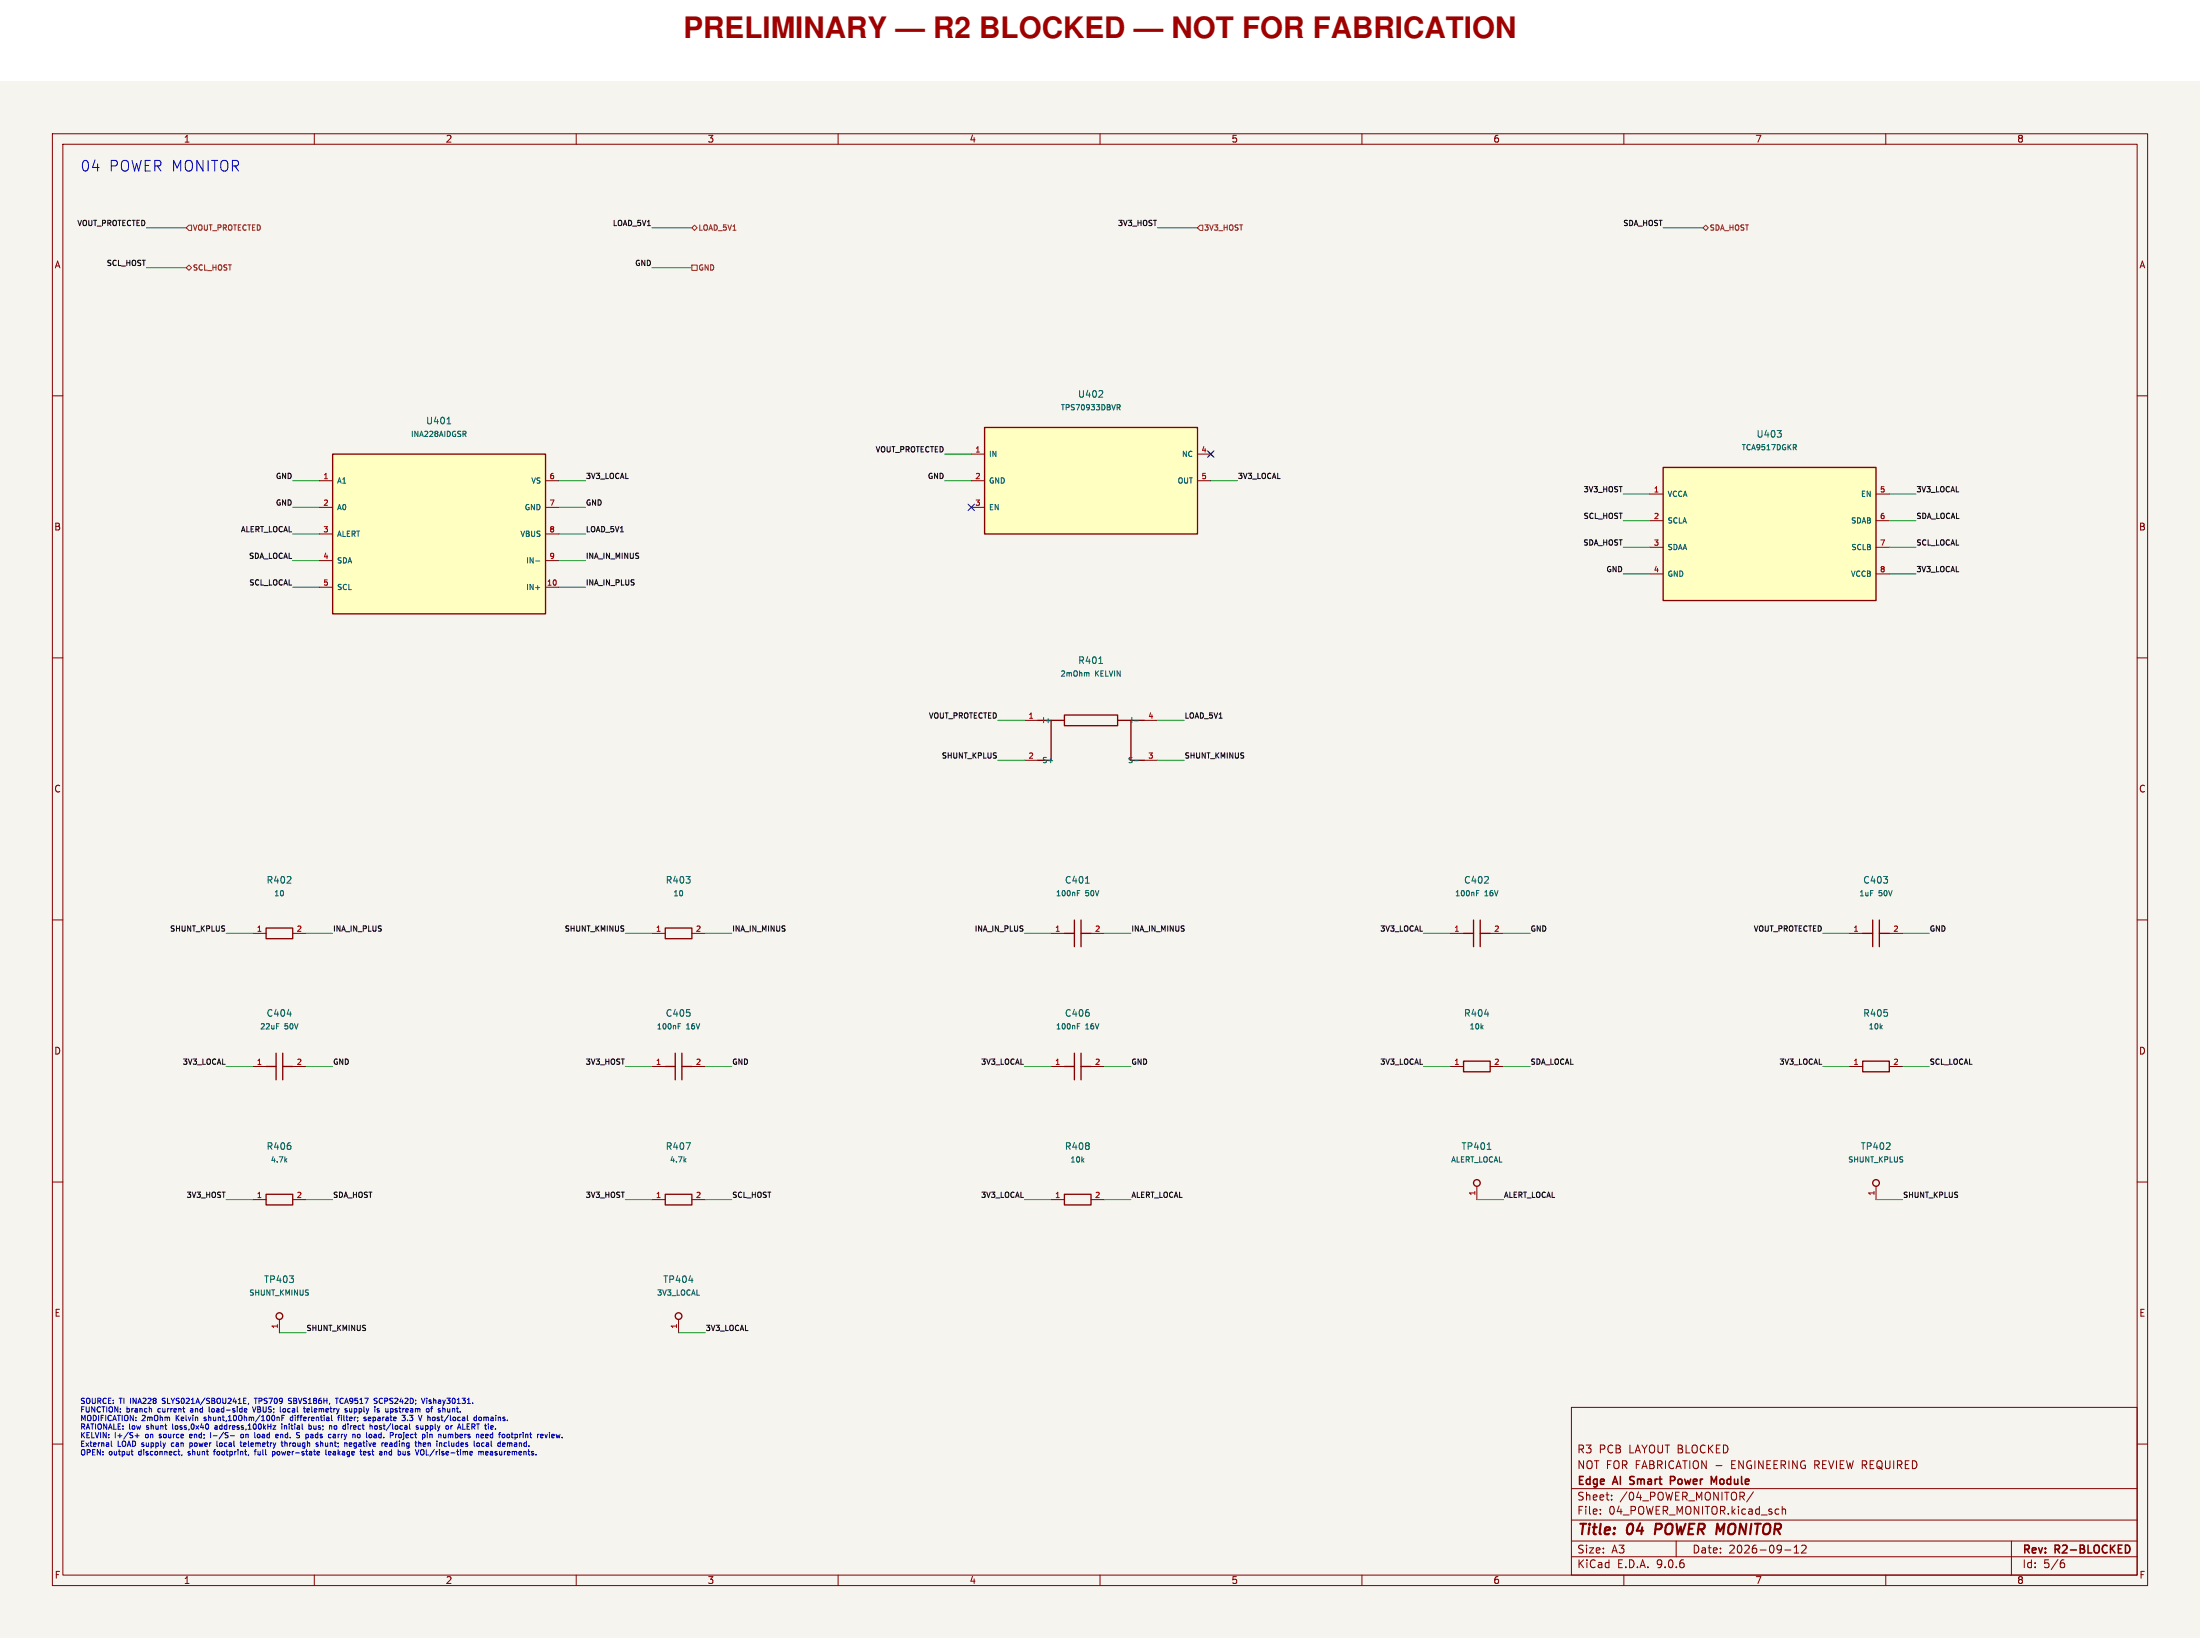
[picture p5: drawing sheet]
<svg xmlns="http://www.w3.org/2000/svg" width="420mm" height="313mm" viewBox="0 0 420 313" stroke-linecap="round" stroke-linejoin="round" font-family="sans-serif">
<path d="M0 15.5h420v297h-420z" fill="#f5f4ef" stroke="#f5f4ef" stroke-width=".19"/>
<g fill="none" stroke="#840000" stroke-width=".19">
<path d="M10 25.5h400v277h-400zM12 27.5h396v273h-396zM60 25.5v2M110 25.5v2M160 25.5v2M210 25.5v2M260 25.5v2M310 25.5v2M360 25.5v2M10 75.5h2M408 75.5h2M10 125.5h2"/>
<path d="M408 125.5h2M10 175.5h2M408 175.5h2M48.3 203.5h2.5M55.9 203.5h2.5M276.9 203.5h2.5M284.5 203.5h2.5M10 225.5h2M408 225.5h2M10 275.5h2M300 268.5h108v32h-108zM408 275.5h2"/>
<path d="M300 297h108M300 294h108M300 290h108M300 284h108M305.5 288.8v.1M305.5 288v.1M307.7 286.1v.1M307.7 285.3v.1M320 294v3M334.7 284.6l-1.3 2M340.2 287.4v1.5M340.2 288.1l.2-.2 .4 .1 .1 .9"/>
<path d="M340.7 295.7h1.2M342.5 296.3h.9M342.5 295.2l.4-.4v1.5M343.9 295l.6-.2 .2 .2 .1 .2-.9 1.1h.9M384 294v6.5M393.6 298.2l.4 .1 .2 .2-.1 .5-.5 .1M394 297.6l-.4 .1M60 300.5v2M110 300.5v2M160 300.5v2M210 300.5v2M260 300.5v2"/>
<path d="M310 300.5v2M360 300.5v2"/>
</g>
<path d="M316.2 290.7l-.3 2" fill="none" stroke="#840000" stroke-width=".4"/>
<path d="M311.1 283.1l.2 .1M311.2 281.8v.5M319.6 281.8l-.7-.1v1.5M319.6 282.4l-.7 .1M326.7 281.7l.5 1.1 .5-1.1v1.5" fill="none" stroke="#840000" stroke-width=".3"/>
<path d="M50.8 203.5h1.9M52.7 200.9v5.1M54 203.5h1.9M54 200.9v5.1M279.4 202.5h5.1v2h-5.1z" fill="none" stroke="#840000" stroke-width=".25"/>
<path d="M52.8 195.3h.5M54.8 193.5h.8M283.4 193.5h.8" fill="none" stroke="#006464" stroke-width=".19"/>
<path d="M63.5 86.6h40.6v30.5h-40.6z" fill="#ffffc2"/>
<g fill="none" stroke="#840000" stroke-width=".25">
<path d="M63.5 86.6h40.6v30.5h-40.6zM198.1 137.4h5.1M200.7 137.4v7.7h-2.6M203.2 136.4h10.2v2.1h-10.2zM213.4 137.4h5M215.9 137.4v7.7h2.5M203.2 227.9h5.1v2h-5.1z"/>
<circle cx="53.3" cy="251.1" r=".63"/>
</g>
<g fill="none" stroke="#840000" stroke-width=".19">
<path d="M61 91.7h2.5M61 96.8h2.5M104.1 91.7h2.6M104.1 96.8h2.6M61 101.9h2.5M61 107h2.5M61 112h2.5M104.1 101.9h2.6M104.1 107h2.6M104.1 112h2.6M195.6 137.4h2.5M218.4 137.4h2.6"/>
<path d="M195.6 145.1h2.5M218.4 145.1h2.6M200.7 228.9h2.5M208.3 228.9h2.5M53.3 251.7v2.6"/>
</g>
<path d="M85.3 80.9h.8M88.6 82.8l.4 .5M88.9 82.4v.3M102.3 107h.7M102.3 112.1h.7M207.7 128.3l.2 .2v.5M209.8 126.6h.7M216.1 136.9v1M216.6 137.5h.7M216.6 145.1h.7" fill="none" stroke="#006464" stroke-width=".19"/>
<path d="M188 81.6h40.6v20.3h-40.6z" fill="#ffffc2"/>
<g fill="none" stroke="#840000" stroke-width=".25">
<path d="M188 81.6h40.6v20.3h-40.6zM203.2 178.1h1.9M205.1 175.5v5.1M206.4 175.5v5.1M206.4 178.1h1.9M279.4 178.1h1.9M281.3 175.5v5.1M282.6 178.1h1.9M282.6 175.5v5.1M355.6 178.1h1.9M357.5 175.5v5.1M358.8 178.1h1.9"/>
<path d="M358.8 175.5v5.1M127 203.5h1.9M128.9 200.9v5.1M130.2 203.5h1.9M130.2 200.9v5.1M203.2 203.5h1.9M205.1 200.9v5.1M206.4 203.5h1.9M206.4 200.9v5.1M355.6 202.5h5.1v2h-5.1zM127 227.9h5.1v2h-5.1z"/>
<circle cx="129.5" cy="251.1" r=".63"/>
</g>
<g fill="none" stroke="#840000" stroke-width=".19">
<path d="M185.4 86.6h2.6M185.4 91.7h2.6M185.4 96.8h2.6M228.6 86.6h2.5M228.6 91.7h2.5M230.8 86.3l.7 .7M231.5 86.3l-.7 .7M200.7 178.1h2.5M208.3 178.1h2.5M276.9 178.1h2.5M284.5 178.1h2.5M353.1 178.1h2.5"/>
<path d="M360.7 178.1h2.5M124.5 203.5h2.5M132.1 203.5h2.5M200.7 203.5h2.5M208.3 203.5h2.5M353.1 203.5h2.5M360.7 203.5h2.5M124.5 228.9h2.5M132.1 228.9h2.5M129.5 251.7v2.6"/>
</g>
<g fill="none" stroke="#006464" stroke-width=".19">
<path d="M209.7 75.8h.8M210.5 74.6v.5M213.3 77.2h.4l.1 .2-.1 .3h-.4M213.5 77.7l.3 .5M205.7 170.4h.3M205.7 169.9h.5M207.2 168.5h.7M281.9 170.4h.3M281.9 169.9h.5M129.5 195.8h.3M129.5 195.3h.5M205.7 195.8h.3"/>
<path d="M205.7 195.3h.5M131 218h.8l-.5 1.3M130.7 221.3l.3 .4M131 221l-.4 .4M131.5 244.3h.8"/>
</g>
<path d="M317.5 89.2h40.6v25.4h-40.6z" fill="#ffffc2"/>
<g fill="none" stroke="#840000" stroke-width=".25">
<path d="M317.5 89.2h40.6v25.4h-40.6zM50.8 177.1h5.1v2h-5.1zM127 177.1h5.1v2h-5.1zM50.8 227.9h5.1v2h-5.1z"/>
<circle cx="281.9" cy="225.7" r=".63"/>
<circle cx="358.1" cy="225.7" r=".63"/>
</g>
<g fill="none" stroke="#840000" stroke-width=".19">
<path d="M315 94.3h2.5M315 99.3h2.5M358.1 94.3h2.6M358.1 99.3h2.6M315 104.4h2.5M315 109.5h2.5M358.1 104.4h2.6M358.1 109.5h2.6M48.3 178.1h2.5M55.9 178.1h2.5M124.5 178.1h2.5M132.1 178.1h2.5"/>
<path d="M48.3 228.9h2.5M55.9 228.9h2.5M281.9 226.3v2.6M358.1 226.3v2.6"/>
</g>
<path d="M339.3 82.1h.8l-.5 .5M340 82.7v.6M342.6 85.4l.3 .4M342.9 84.9v.4M283.9 219.3h.7M54.5 221.3l.3 .4M54.8 221l-.4 .4" fill="none" stroke="#006464" stroke-width=".19"/>
<path d="M35.6 51.1l.5-.5 .5 .5-.5 .5zM36.1 43h.5v1h-.5l-.5-.5zM132.1 50.6h1v1h-1zM132.6 43l.5 .5-.5 .5-.5-.5zM229.1 43h.5v1h-.5l-.5-.5zM325.1 43.5l.5-.5 .5 .5-.5 .5z" fill="none" stroke="#725600" stroke-width=".19"/>
<g fill="none" stroke="#009600" stroke-width=".19">
<path d="M27.9 43.5h7.7M27.9 51.1h7.7M124.5 43.5h7.6M124.5 51.1h7.6M221 43.5h7.6M317.5 43.5h7.6M55.9 91.7h5.1M55.9 96.8h5.1M106.7 91.7h5.1M106.7 96.8h5.1M180.3 91.7h5.1M180.3 86.6h5.1"/>
<path d="M231.1 91.7h5.1M309.9 94.3h5.1M309.9 99.3h5.1M360.7 94.3h5.1M360.7 99.3h5.1M55.9 107h5.1M55.9 112h5.1M55.9 101.9h5.1M106.7 107h5.1M106.7 112h5.1M106.7 101.9h5.1M309.9 109.5h5.1"/>
<path d="M309.9 104.4h5.1M360.7 109.5h5.1M360.7 104.4h5.1M190.5 137.4h5.1M221 137.4h5.1M190.5 145.1h5.1M221 145.1h5.1M43.2 178.1h5.1M58.4 178.1h5.1M119.4 178.1h5.1M134.6 178.1h5.1M195.6 178.1h5.1"/>
<path d="M210.8 178.1h5.1M271.8 178.1h5.1M287 178.1h5.1M348 178.1h5.1M363.2 178.1h5.1M43.2 203.5h5.1M58.4 203.5h5.1M119.4 203.5h5.1M134.6 203.5h5.1M195.6 203.5h5.1M210.8 203.5h5.1M271.8 203.5h5.1"/>
<path d="M287 203.5h5.1M348 203.5h5.1M363.2 203.5h5.1M43.2 228.9h5.1M58.4 228.9h5.1M119.4 228.9h5.1M134.6 228.9h5.1M195.6 228.9h5.1M210.8 228.9h5.1M281.9 228.9h5.1M358.1 228.9h5.1M53.3 254.3h5.1"/>
<path d="M129.5 254.3h5.1"/>
</g>
<path d="M184.8 96.2l1.2 1.2M186 96.2l-1.2 1.2M230.5 86l1.2 1.3M231.7 86l-1.2 1.3" fill="none" stroke="#000084" stroke-width=".19"/>
<g fill="none" stroke="#0000c2" stroke-width=".19">
<path d="M21.2 275v.8l.2 .2M25.2 277.6h.2M25.8 273.9h.8M26.2 273.6v.7M28.8 268.7l.1 .2v.5M30.4 274.3h.1M30.4 273.7v.2M31 267.7l.1 .1M31 266.9v.3M32.8 275.4v.5M33 271.7v.9M34 276.9h.4"/>
<path d="M34.2 277.6h.2M34.7 277.6l-.1 .1M35.2 269.4h.1M35.9 277.6h.1M36 277v.2M36.2 273.8v.5h.3M36.2 275.3v1M36.2 275.9l.3 .1M36.4 269.1v.3M36.5 275.3h-.3M36.7 273.9l-.5 .1M39 271v.1"/>
<path d="M39 270.4v.3M39.8 272.1v.4M39.9 268.4v.9l.2 .1M40.2 273.3v1M40.7 273.9h.8M40.9 276.7v.9M41.4 272.3l-.4 .2v.1l.4 .1M41.4 275v.8l.2 .2M41.9 275.4v.5M44 273.9h.8M45.8 275.3h.4M46 275v.8l.2 .2"/>
<path d="M46 273.8v.3l.2 .2 .2-.1v-.4M46.5 267.3h.3M46.5 267.8h.5M46.5 266.8h.5M46.7 269.4h.4M46.8 268.7l.3 .1v.2l-.5 .1M46.8 275.3l-.3 .1v.5l.3 .1M47 275.5l-.5 .1M47.5 277.6l-.1 .1M47.5 267.7l-.1 .2M48.2 268.4l.3 1 .4-1M48.5 266.8h.6"/>
<path d="M48.6 273.3v.9M48.7 276.7v.9M48.8 266.8v1M49.6 273.8v.4l-.2 .1-.2-.1M52 276.9v1M52.5 277.1l-.1 .5h-.4M52.6 272l-.5 .7h.5M52.9 270.4v.7M53.3 270.5v.6M53.6 273.7v.6M53.7 275.3h.3M53.8 270.5h.3"/>
<path d="M53.8 271.7v.1M53.8 272v.7M53.8 275v.8l.2 .2M53.9 273.7l-.3 .1M54.3 270h-.5v1.1M54.3 272v.7M54.3 268.7l-.3 .2v.4l.3 .1M54.3 272.1h.1M54.4 275v1M54.8 275.3l-.4 .1M55.6 267.6l-.2 .2-.3-.1M55.6 266.8h-.3l-.2 .2 .1 .2 .4 .3"/>
<path d="M55.8 270.4l-.4 .2v.4l.4 .1M58.1 268.4v.9l.2 .1M58.6 268.9v.5h.4M59 272.1l.3-.1 .2 .2-.1 .4h-.4M59 271.7v1M59.1 269l-.5 .1M60.4 275.6l.4 .2-.1 .1-.3 .1M61.2 275v1M62.2 276.6v.9l.2 .1M62.7 277.1l.1 .5h.3M63.2 272l.1 .2v.5M63.2 277.1l-.5 .2"/>
<path d="M63.3 270v.9l.1 .2M64 272l-.2 .2v.3l.2 .2M64 266.8h.6M64.3 266.8v1M64.5 273.7v.6M64.6 270.2v.9M64.8 273.7l-.3 .1M65.9 271.7v1M66.2 268.8l-.2-.1-.1 .2v.1l.3 .1v.3h-.3M66.4 272v.7M66.7 275.4v.5h.4M66.7 268.7l.1 .7 .4-.1"/>
<path d="M67.2 275.5l-.5 .1M69 277.6h.1M69.4 277.1v.5h.4M69.5 270.6l.4 .3-.1 .2-.3-.1M69.9 277.2l-.5 .1M70 273.3v.9M71.5 272.2v.3l.2 .2 .3-.1v-.4M71.6 267.3l.3 .1 .1 .2-.2 .2h-.2M71.6 266.8h.4M72.1 269.1l.3 .2-.3 .1M72.1 268.7l.3 .1M72.5 266.9l-.1 .3 .1 .4"/>
<path d="M72.7 273.7l-.4 .1v.4l.4 .1M73.4 276.9v.7M73.4 277h.4v.6M73.5 275.4l.1-.1 .4 .1-.5 .2M73.5 275.8l.1 .2 .3-.1M74.4 275.3h.4M74.8 275.6l-.4 .1v.2l.4 .1M75 268.8l-.1 .6M75.4 269.4h.1M75.4 268.9l.1 .1M76.3 273.7l.3 .1v.4l-.3 .1M77.1 273.7v.8l-.2 .2"/>
<path d="M77.4 276.9v.7M77.4 277.5l-.3 .1M77.4 270.6l-.1 .4h-.6M77.8 271v.1M79.8 272.1l-.2-.1-.2 .2 .1 .1 .3 .1v.2h-.4M80.3 272l.1 .6h.4M80.4 275.4v.6M80.8 272v.7M80.8 275.4v.5h.4M80.9 276.7v.8M81.1 266.8l-.3 1M81.2 272v1"/>
<path d="M81.2 272.6l.1 .1M81.3 275.5l-.5 .1M81.3 272l-.1 .1M81.4 276.6v1h.5M81.5 266.8v.1M81.5 267.1v.7M82.3 268.6v.8M84.9 275.9h.4M85.7 275v.9M85.9 269.3l-.4 .1M85.9 268.7v.7M86.4 272l-.2 .1"/>
<path d="M86.4 273.7l.1 .6M86.9 274.3h.3M86.9 273.3v1M87.2 273.7h-.3M87.3 272.7l.4-1 .3 1M88.3 271.7v1M89.2 271.7v1h.5M89.2 272.2h.3M91 270.4h-.3l-.2 .2 .1 .4h.4M91 270v1.1M91.4 276.9v.7M91.4 277l.3-.1 .1 .2"/>
<path d="M91.5 270.4h.2l.2 .2v.3l-.2 .2-.3-.2zM91.8 277.1l.2-.2 .2 .1 .1 .6M91.8 277.1v.5M92.4 275.3h-.3l-.2 .2 .1 .4h.4M92.7 277.3l.5-.1-.1-.2-.3-.1-.1 .2v.5h.4M93.1 275.3h-.3M93.2 275.6l-.4 .1v.2l.4 .1M93.7 277.2l-.1 .2 .1 .2M93.7 276.9l-.1 .1M94.1 273.7h-.3l-.2 .1 .1 .5h.4M94.1 273.3v1M96.9 275.4l.3-.1 .1 .1"/>
<path d="M96.9 275.3v.7M97.3 275.4l.1-.1h.3v.7M97.3 275.4v.6M98.4 273.7l.4 .1-.1 .4-.3 .1M105.3 274l.5-.1v-.2h-.3l-.2 .1 .1 .5h.4M106.2 273.7l.1 .6 .2-.5 .2 .5"/>
</g>
<text font-size="5.6" fill="#a00000" x="130.5" y="7.2">PRELIMINARY — R2 BLOCKED — NOT FOR FABRICATION</text>
<g font-size="2.8" fill="#0000c2">
<text x="15.2" y="33">04</text>
<text x="20.7" y="33">POWER MONITOR</text>
</g>
<g font-size="2.8" fill="#840000">
<text x="301" y="293.4">Title:</text>
<text x="310.6" y="293.4">04</text>
<text x="316.8" y="293.4">POWER MONITOR</text>
</g>
<g font-size="2.1" fill="#840000">
<text x="301" y="280.5">NOT FOR FABRICATION -</text>
<text x="301" y="277.5">R3</text>
<text x="305.2" y="277.5">PCB</text>
<text x="311" y="277.5">LAYOUT BLOCKED</text>
<text x="330.8" y="280.5">ENGINEERING REVIEW REQUIRED</text>
<text x="301" y="286.5">Sheet:</text>
<text x="301" y="283.7">Edge</text>
<text x="308.1" y="283.7">AI</text>
<text x="309.2" y="286.5">/04_POWER_MONITOR/</text>
<text x="311.8" y="283.7">Smart</text>
<text x="320.1" y="283.7">Power</text>
<text x="328.5" y="283.7">Module</text>
<text x="301" y="289.2">File:</text>
<text x="307.1" y="289.2">04_POWER_MONITOR.kicad_sch</text>
<text x="301" y="299.4">KiCad</text>
<text x="301" y="296.6">Size:</text>
<text x="307.6" y="296.6">A3</text>
<text x="308.7" y="299.4">E.D.A.</text>
<text x="316.3" y="299.4">9.0.6</text>
<text x="323" y="296.6">Date:</text>
<text x="330" y="296.6">2026-09-12</text>
<text x="386" y="296.8">Rev:</text>
<text x="386" y="299.4">Id:</text>
<text x="390.1" y="299.4">5/6</text>
<text x="392.4" y="296.8">R2-BLOCKED</text>
</g>
<g font-size="1.8" fill="#840000">
<text x="35" y="27.4">1</text>
<text x="85" y="27.4">2</text>
<text x="135" y="27.4">3</text>
<text x="185" y="27.4">4</text>
<text x="235" y="27.4">5</text>
<text x="285" y="27.4">6</text>
<text x="335" y="27.4">7</text>
<text x="385" y="27.4">8</text>
<text x="10.3" y="51.4">A</text>
<text x="408.3" y="51.4">A</text>
<text x="10.3" y="101.4">B</text>
<text x="408.2" y="101.4">B</text>
<text x="10.3" y="151.4">C</text>
<text x="408.2" y="151.4">C</text>
<text x="10.3" y="201.4">D</text>
<text x="408.2" y="201.4">D</text>
<text x="10.3" y="251.4">E</text>
<text x="408.3" y="251.4">E</text>
<text x="10.3" y="301.4">F</text>
<text x="35" y="302.4">1</text>
<text x="85" y="302.4">2</text>
<text x="135" y="302.4">3</text>
<text x="185" y="302.4">4</text>
<text x="235" y="302.4">5</text>
<text x="285" y="302.4">6</text>
<text x="335" y="302.4">7</text>
<text x="385" y="302.4">8</text>
<text x="408.3" y="301.4">F</text>
</g>
<g font-size="1.8" fill="#006464">
<text x="205.7" y="76.1">U402</text>
<text x="81.2" y="81.2">U401</text>
<text x="335.2" y="83.7">U403</text>
<text x="205.7" y="126.9">R401</text>
<text x="50.8" y="168.8">R402</text>
<text x="127" y="168.8">R403</text>
<text x="203.2" y="168.8">C401</text>
<text x="279.4" y="168.8">C402</text>
<text x="355.6" y="168.8">C403</text>
<text x="50.8" y="194.2">C404</text>
<text x="127" y="194.2">C405</text>
<text x="203.2" y="194.2">C406</text>
<text x="279.4" y="194.2">R404</text>
<text x="355.6" y="194.2">R405</text>
<text x="50.8" y="219.6">R406</text>
<text x="127" y="219.6">R407</text>
<text x="203.2" y="219.6">R408</text>
<text x="278.9" y="219.6">TP401</text>
<text x="355.1" y="219.6">TP402</text>
<text x="50.3" y="245">TP403</text>
<text x="126.5" y="245">TP404</text>
</g>
<g font-size="1.4" fill="#0f0f0f">
<text x="14.6" y="43.2">VOUT_PROTECTED</text>
<text x="116.9" y="43.2">LOAD_5V1</text>
<text x="213.3" y="43.2">3V3_HOST</text>
<text x="309.7" y="43.2">SDA_HOST</text>
<text x="20.2" y="50.8">SCL_HOST</text>
<text x="121.1" y="50.8">GND</text>
<text x="167" y="86.4">VOUT_PROTECTED</text>
<text x="52.5" y="91.4">GND</text>
<text x="111.8" y="91.4">3V3_LOCAL</text>
<text x="177" y="91.4">GND</text>
<text x="236.2" y="91.4">3V3_LOCAL</text>
<text x="302.2" y="94">3V3_HOST</text>
<text x="365.8" y="94">3V3_LOCAL</text>
<text x="45.9" y="101.6">ALERT_LOCAL</text>
<text x="52.5" y="96.5">GND</text>
<text x="111.8" y="96.5">GND</text>
<text x="111.8" y="101.6">LOAD_5V1</text>
<text x="302.2" y="99.1">SCL_HOST</text>
<text x="365.8" y="99.1">SDA_LOCAL</text>
<text x="47.4" y="106.7">SDA_LOCAL</text>
<text x="111.8" y="106.7">INA_IN_MINUS</text>
<text x="302.1" y="104.1">SDA_HOST</text>
<text x="365.8" y="104.1">SCL_LOCAL</text>
<text x="47.4" y="111.8">SCL_LOCAL</text>
<text x="111.8" y="111.8">INA_IN_PLUS</text>
<text x="306.5" y="109.2">GND</text>
<text x="365.8" y="109.2">3V3_LOCAL</text>
<text x="177.2" y="137.2">VOUT_PROTECTED</text>
<text x="226.1" y="137.2">LOAD_5V1</text>
<text x="179.7" y="144.8">SHUNT_KPLUS</text>
<text x="226.1" y="144.8">SHUNT_KMINUS</text>
<text x="32.3" y="177.8">SHUNT_KPLUS</text>
<text x="63.5" y="177.8">INA_IN_PLUS</text>
<text x="107.7" y="177.8">SHUNT_KMINUS</text>
<text x="139.7" y="177.8">INA_IN_MINUS</text>
<text x="185.9" y="177.8">INA_IN_PLUS</text>
<text x="215.9" y="177.8">INA_IN_MINUS</text>
<text x="263.3" y="177.8">3V3_LOCAL</text>
<text x="292.1" y="177.8">GND</text>
<text x="334.7" y="177.8">VOUT_PROTECTED</text>
<text x="368.3" y="177.8">GND</text>
<text x="34.7" y="203.2">3V3_LOCAL</text>
<text x="63.5" y="203.2">GND</text>
<text x="111.7" y="203.2">3V3_HOST</text>
<text x="139.7" y="203.2">GND</text>
<text x="187.1" y="203.2">3V3_LOCAL</text>
<text x="215.9" y="203.2">GND</text>
<text x="263.3" y="203.2">3V3_LOCAL</text>
<text x="292.1" y="203.2">SDA_LOCAL</text>
<text x="339.5" y="203.2">3V3_LOCAL</text>
<text x="368.3" y="203.2">SCL_LOCAL</text>
<text x="35.5" y="228.6">3V3_HOST</text>
<text x="63.5" y="228.6">SDA_HOST</text>
<text x="111.7" y="228.6">3V3_HOST</text>
<text x="139.7" y="228.6">SCL_HOST</text>
<text x="187.1" y="228.6">3V3_LOCAL</text>
<text x="215.9" y="228.6">ALERT_LOCAL</text>
<text x="287" y="228.6">ALERT_LOCAL</text>
<text x="363.2" y="228.6">SHUNT_KPLUS</text>
<text x="58.4" y="254">SHUNT_KMINUS</text>
<text x="134.6" y="254">3V3_LOCAL</text>
</g>
<g font-size="1.4" fill="#725600">
<text x="36.7" y="44.2">VOUT_PROTECTED</text>
<text x="133.2" y="44.2">LOAD_5V1</text>
<text x="229.8" y="44.2">3V3_HOST</text>
<text x="326.3" y="44.2">SDA_HOST</text>
<text x="36.7" y="51.8">SCL_HOST</text>
<text x="133.2" y="51.8">GND</text>
</g>
<g font-size="1.4" fill="#006464">
<text x="78.3" y="83.6">INA228AIDGSR</text>
<text x="202.4" y="78.5">TPS70933DBVR</text>
<text x="188.7" y="87.4">IN</text>
<text x="225.5" y="87.4">NC</text>
<text x="332.4" y="86.1">TCA9517DGKR</text>
<text x="64.3" y="92.5">A1</text>
<text x="101.3" y="92.5">VS</text>
<text x="188.7" y="92.5">GND</text>
<text x="224.7" y="92.5">OUT</text>
<text x="318.3" y="95">VCCA</text>
<text x="355.1" y="95">EN</text>
<text x="64.3" y="97.5">A0</text>
<text x="100" y="97.5">GND</text>
<text x="188.7" y="97.5">EN</text>
<text x="318.3" y="100.1">SCLA</text>
<text x="353.3" y="100.1">SDAB</text>
<text x="64.3" y="102.6">ALERT</text>
<text x="64.3" y="107.7">SDA</text>
<text x="99.2" y="102.6">VBUS</text>
<text x="100.3" y="107.7">IN-</text>
<text x="318.3" y="105.2">SDAA</text>
<text x="353.3" y="105.2">SCLB</text>
<text x="64.3" y="112.8">SCL</text>
<text x="100.3" y="112.8">IN+</text>
<text x="318.3" y="110.2">GND</text>
<text x="353.2" y="110.2">VCCB</text>
<text x="202.3" y="129.3">2mOhm</text>
<text x="209" y="129.3">KELVIN</text>
<text x="198.9" y="138.2">I+</text>
<text x="198.9" y="145.8">S+</text>
<text x="215.2" y="145.8">S-</text>
<text x="52.2" y="171.2">10</text>
<text x="128.4" y="171.2">10</text>
<text x="201.5" y="171.2">100nF</text>
<text x="207.2" y="171.2">50V</text>
<text x="277.7" y="171.2">100nF</text>
<text x="283.4" y="171.2">16V</text>
<text x="354.8" y="171.2">1uF</text>
<text x="358.6" y="171.2">50V</text>
<text x="49.6" y="196.6">22uF</text>
<text x="54.3" y="196.6">50V</text>
<text x="125.3" y="196.6">100nF</text>
<text x="131" y="196.6">16V</text>
<text x="201.5" y="196.6">100nF</text>
<text x="207.2" y="196.6">16V</text>
<text x="280.4" y="196.6">10k</text>
<text x="356.6" y="196.6">10k</text>
<text x="51.6" y="222">4.7k</text>
<text x="127.8" y="222">4.7k</text>
<text x="204.2" y="222">10k</text>
<text x="276.9" y="222">ALERT_LOCAL</text>
<text x="352.7" y="222">SHUNT_KPLUS</text>
<text x="47.5" y="247.4">SHUNT_KMINUS</text>
<text x="125.3" y="247.4">3V3_LOCAL</text>
</g>
<g font-size="1.4" fill="#a90000">
<text x="186.1" y="86.4">1</text>
<text x="229.3" y="86.4">4</text>
<text x="61.6" y="91.5">1</text>
<text x="104.8" y="91.5">6</text>
<text x="186.1" y="91.5">2</text>
<text x="229.3" y="91.5">5</text>
<text x="315.6" y="94">1</text>
<text x="358.8" y="94">5</text>
<text x="61.6" y="96.5">2</text>
<text x="61.6" y="101.6">3</text>
<text x="104.8" y="96.5">7</text>
<text x="104.8" y="101.6">8</text>
<text x="186.1" y="96.5">3</text>
<text x="315.6" y="99.1">2</text>
<text x="358.8" y="99.1">6</text>
<text x="61.6" y="106.7">4</text>
<text x="104.8" y="106.7">9</text>
<text x="315.6" y="104.2">3</text>
<text x="358.8" y="104.2">7</text>
<text x="61.6" y="111.8">5</text>
<text x="104.3" y="111.8">10</text>
<text x="315.6" y="109.2">4</text>
<text x="358.8" y="109.2">8</text>
<text x="196.2" y="137.2">1</text>
<text x="219.1" y="137.2">4</text>
<text x="196.2" y="144.8">2</text>
<text x="219.1" y="144.8">3</text>
<text x="48.9" y="177.8">1</text>
<text x="56.5" y="177.8">2</text>
<text x="125.1" y="177.8">1</text>
<text x="132.7" y="177.8">2</text>
<text x="201.3" y="177.8">1</text>
<text x="208.9" y="177.8">2</text>
<text x="277.5" y="177.8">1</text>
<text x="285.1" y="177.8">2</text>
<text x="353.7" y="177.8">1</text>
<text x="361.3" y="177.8">2</text>
<text x="48.9" y="203.2">1</text>
<text x="56.5" y="203.2">2</text>
<text x="125.1" y="203.2">1</text>
<text x="132.7" y="203.2">2</text>
<text x="201.3" y="203.2">1</text>
<text x="208.9" y="203.2">2</text>
<text x="277.5" y="203.2">1</text>
<text x="285.1" y="203.2">2</text>
<text x="353.7" y="203.2">1</text>
<text x="361.3" y="203.2">2</text>
<text x="48.9" y="228.6">1</text>
<text x="56.5" y="228.6">2</text>
<text x="125.1" y="228.6">1</text>
<text x="132.7" y="228.6">2</text>
<text x="201.3" y="228.6">1</text>
<text x="208.9" y="228.6">2</text>
<text x="281.7" y="228.2" transform="rotate(-90 281.7 228.2)">1</text>
<text x="357.9" y="228.2" transform="rotate(-90 357.9 228.2)">1</text>
<text x="53.1" y="253.6" transform="rotate(-90 53.1 253.6)">1</text>
<text x="129.3" y="253.6" transform="rotate(-90 129.3 253.6)">1</text>
</g>
<g font-size="1.4" fill="#0000c2">
<text x="15.2" y="268.2">SOURCE:</text>
<text x="15.2" y="269.8">FUNCTION:</text>
<text x="22.8" y="268.2">TI</text>
<text x="24.2" y="269.8">branch</text>
<text x="25.1" y="268.2">INA228</text>
<text x="30.4" y="269.8">current</text>
<text x="31.4" y="268.2">SLYS021A/SBOU241E,</text>
<text x="36.8" y="269.8">and</text>
<text x="40.6" y="269.8">load-side</text>
<text x="49.3" y="269.8">VBUS;</text>
<text x="49.3" y="268.2">TPS709</text>
<text x="54.7" y="269.8">local</text>
<text x="56" y="268.2">SBVS186H,</text>
<text x="59.5" y="269.8">telemetry</text>
<text x="65.3" y="268.2">TCA9517</text>
<text x="67.6" y="269.8">supply</text>
<text x="72.9" y="268.2">SCPS242D;</text>
<text x="73.5" y="269.8">is</text>
<text x="75.8" y="269.8">upstream</text>
<text x="82.3" y="268.2">Vishay30131.</text>
<text x="83.9" y="269.8">of</text>
<text x="86.4" y="269.8">shunt.</text>
<text x="15.2" y="271.5">MODIFICATION:</text>
<text x="15.2" y="273.1">RATIONALE: low</text>
<text x="15.2" y="274.7">KELVIN:</text>
<text x="21.9" y="274.7">I+/S+</text>
<text x="27.1" y="271.5">2mOhm</text>
<text x="28" y="274.7">on</text>
<text x="28.2" y="273.1">shunt</text>
<text x="30.9" y="274.7">source</text>
<text x="33.4" y="273.1">loss,0x40</text>
<text x="33.8" y="271.5">Kelvin</text>
<text x="36.9" y="274.7">end;</text>
<text x="39.4" y="271.5">shunt,10Ohm/100nF</text>
<text x="41.1" y="274.7">I-/S-</text>
<text x="41.7" y="273.1">address,100kHz</text>
<text x="47.2" y="274.7">on</text>
<text x="50.1" y="274.7">load</text>
<text x="54.4" y="274.7">end.</text>
<text x="54.7" y="273.1">initial</text>
<text x="56.1" y="271.5">differential</text>
<text x="58.6" y="274.7">S</text>
<text x="60.2" y="273.1">bus;</text>
<text x="60.6" y="274.7">pads</text>
<text x="64.3" y="273.1">no</text>
<text x="65.2" y="274.7">carry</text>
<text x="65.5" y="271.5">filter;</text>
<text x="67.2" y="273.1">direct</text>
<text x="70.1" y="274.7">no</text>
<text x="70.7" y="271.5">separate</text>
<text x="72.6" y="273.1">host/local</text>
<text x="72.9" y="274.7">load.</text>
<text x="77.7" y="274.7">Project</text>
<text x="78.3" y="271.5">3.3</text>
<text x="81.7" y="273.1">supply</text>
<text x="81.7" y="271.5">V host/local</text>
<text x="84.1" y="274.7">pin</text>
<text x="87.5" y="274.7">numbers</text>
<text x="87.6" y="273.1">or</text>
<text x="90.2" y="273.1">ALERT tie.</text>
<text x="92.7" y="271.5">domains.</text>
<text x="94.9" y="274.7">need</text>
<text x="99.5" y="274.7">footprint</text>
<text x="107.1" y="274.7">review.</text>
<text x="15.2" y="276.4">External</text>
<text x="15.2" y="278">OPEN:</text>
<text x="20.8" y="278">output</text>
<text x="22.5" y="276.4">LOAD supply</text>
<text x="26.7" y="278">disconnect,</text>
<text x="33.2" y="276.4">can</text>
<text x="36.4" y="278">shunt</text>
<text x="36.9" y="276.4">power</text>
<text x="41.6" y="278">footprint,</text>
<text x="42.3" y="276.4">local</text>
<text x="47.1" y="276.4">telemetry</text>
<text x="49.6" y="278">full</text>
<text x="53.2" y="278">power-state</text>
<text x="55.2" y="276.4">through</text>
<text x="62.1" y="276.4">shunt;</text>
<text x="63.7" y="278">leakage</text>
<text x="67.7" y="276.4">negative</text>
<text x="70.5" y="278">test</text>
<text x="74.4" y="278">and</text>
<text x="75.1" y="276.4">reading</text>
<text x="78.2" y="278">bus</text>
<text x="81.8" y="276.4">then</text>
<text x="81.9" y="278">VOL/rise-time</text>
<text x="86.1" y="276.4">includes</text>
<text x="93.5" y="276.4">local</text>
<text x="94.1" y="278">measurements.</text>
<text x="98.3" y="276.4">demand.</text>
</g>
</svg>
